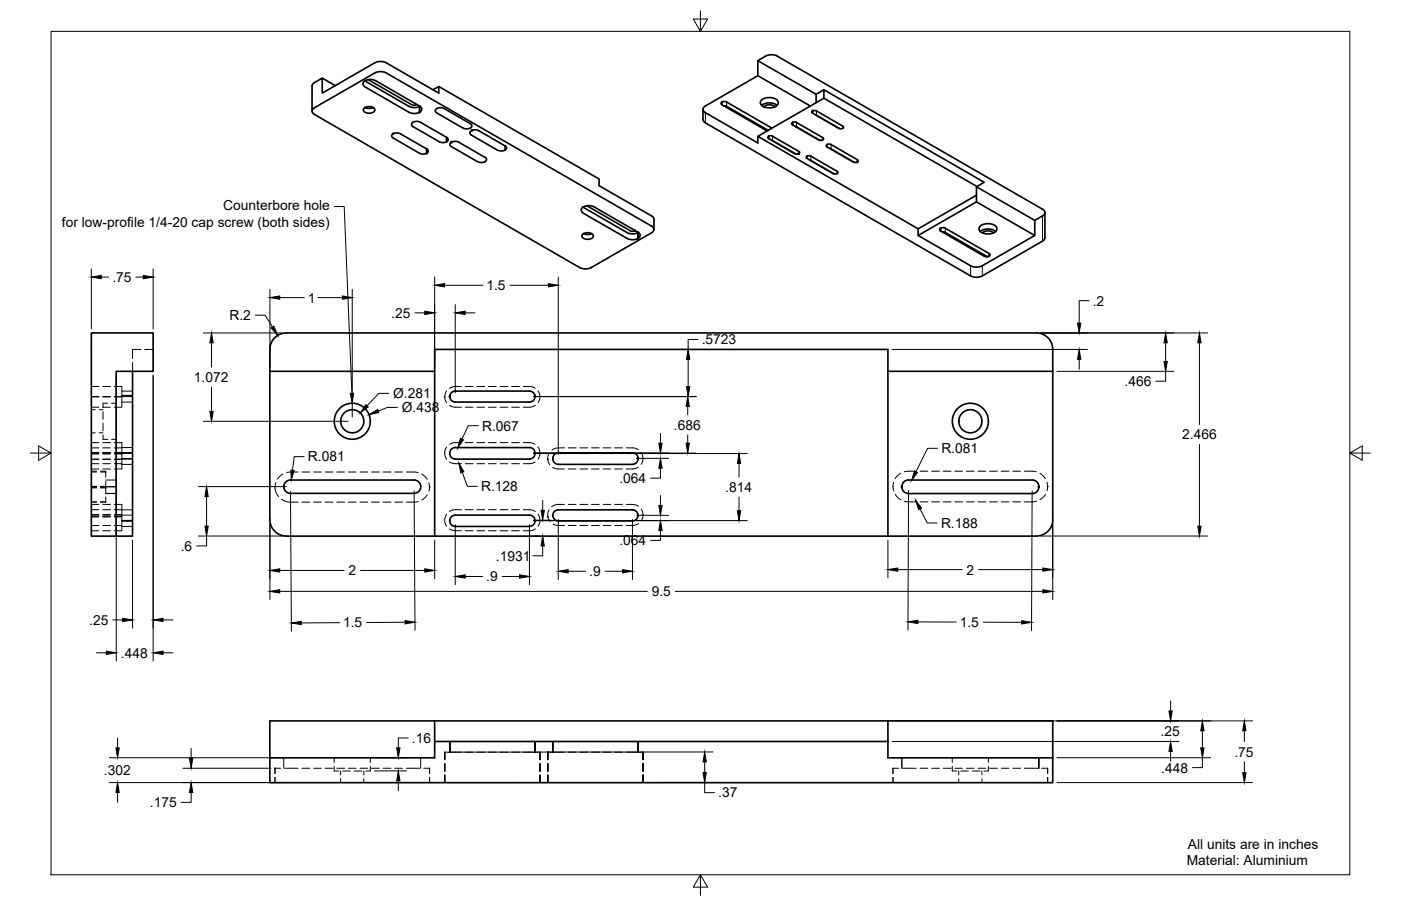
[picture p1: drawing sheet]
<svg xmlns="http://www.w3.org/2000/svg" width="432mm" height="279mm" viewBox="0 0 432 279" stroke-linecap="round" stroke-linejoin="round" font-family="sans-serif">
<!-- layer: Visible -->
<g fill="none" stroke="#000" stroke-width=".51">
<path d="M115.5 19.4l-16.2 9.3v-4.6l-2.7 1.6-.4 .8v7.8M115.5 19.4l1.8-.5 1.8 .5M119.1 19.4l16.1 9.3v-2M233.6 18.7l17.9 10.4 2.4-1.4 49.4 28.5-2.4 1.4 18 10.4M236 17.3l-2.4 1.4v4.6l-16.2 9.4a1.1 1.1 0 0 0-.7 1 1.1 1.1 0 0 0 .7 1l16.2 9.4v-2.1M236 17.3l1.8-.4 1.8 .4 81.7 47.2a1.1 1.1 0 0 1 .8 1.1 1.1 1.1 0 0 1-.8 1l-2.4 1.4v4.6M99.3 24.1l4 2.3M112.2 33.4a2.34 2.34 0 0 1 3.3 .3 1.54 1.54 0 0 1-2 1.2 1.07 1.07 0 0 1-1.2-.3 1.07 1.07 0 0 1-.1-1.2zM112.5 33.2l1 .2 1.5-.2M112.6 24.8l-.2 .1M112.6 24.8l1.6-.3 1.6 .4 13.5 7.8a1.11 1.11 0 0 1 .7 1.3 1.11 1.11 0 0 1-1.2 .8l-1.7 .2-1.1-.4M113.5 24.6l13.4 7.7 .8 .1 .8-.2"/>
<path d="M119.1 22.5l-1.8-.4-1.8 .4-18.6 10.7a1.1 1.1 0 0 0-.7 1.1 1.1 1.1 0 0 0 .7 1l82.3 47.4 1.9 .2 1.1-.4 18.6-10.7a1.1 1.1 0 0 0 .8-1.1 1.1 1.1 0 0 0-.8-1l-81.7-47.2M126 32.8l-13.5-7.8a.94 .94 0 0 0-.7 .9 .94 .94 0 0 0 .7 .9l13.5 7.8M129.3 32.8v1.8M129.4 32.8a3.6 3.6 0 0 1-3.4 0M129.6 37.7l8.1 4.7a.7 .7 0 0 1 .4 .6 .7 .7 0 0 1-.4 .7M129.6 37.7a1.78 1.78 0 0 0-2.7 .8l.4 .5 8.1 4.7 1.3 .3 .9-.3M133.5 27.7l1.7-1 49.4 28.5v2.1l16.5 9.5 .5 .8-.1 3.2M142.7 39.5a1.77 1.77 0 0 0 2.7-.8l-.4-.6-8.1-4.6a1.75 1.75 0 0 0-2.7 .8l.4 .5 8.1 4.7M216.7 33.7v3.4l.7 .8 82.3 47.4 1.9 .2 1.2-.4 18.5-10.7 .6-.5 .2-.6M222.5 31.5l-.3 .4 .3 .4 13.5 7.8M222.5 31.5h.1M222.5 31.5l.8-.2 .7 .2 13.4 7.8"/>
<path d="M223.1 32.6l.9 .2 12.8 7.4M233.6 23.3l16.2 9.4M234.7 30.9a3.8 3.8 0 0 1 5.1 .4 1.67 1.67 0 0 1-1.8 1.9 2.97 2.97 0 0 1-3.7-1.5zM234.7 32.5a4.1 4.1 0 0 1 4.8 0M235.5 33a2.45 2.45 0 0 1 3.3 0M237.5 39.3l.3 .3M244.3 37.7l-.3 .4 .2 .4 8.1 4.6h1.2M244.3 37.8v.7M244.3 37.7h1.2l8.1 4.7M245.1 39l.4 .1M245.5 39.1l7.2 4.2M250.3 34.3l.1-.1v.7l-.2-.2z"/>
<path d="M250.4 34.2v.7l8.1 4.7a.88 .88 0 0 0 1.4-.6l-.2-.1M250.4 34.2h1.3l8 4.7M251.4 35.4l.3 .1M251.5 31.7l-17.9 10.3 49.4 28.6 17.9-10.4M251.6 35.6l7.1 4.1M253.9 27.7v2.6l-2.4 1.4v-2.6M253.9 30.3l47.2 27.2M259.8 39.5h.1M123.4 41.3l8.1 4.6M123.4 41.3a1.73 1.73 0 0 0-2.7 .7l.5 .6 8.1 4.6 .8 .3 1.4-.2M131.5 45.9v1.4M131.5 45.9a.71 .71 0 0 1 .5 .7 .71 .71 0 0 1-.5 .7"/>
<path d="M137.6 42.4v1.4l.1-1.4M138.9 44l1.2-.4 1.3 .3 8.4 4.9a.98 .98 0 0 1-.2 1 .98 .98 0 0 1-1 .3l-1.4-.2-8.4-4.9a.63 .63 0 0 1 .1-1zM149.5 49.8v.1M155.7 45a.82 .82 0 0 1 .3 .9 .82 .82 0 0 1-.9 .6h-.9l-.8-.2-8.2-4.7a.86 .86 0 0 1-.3-1 .86 .86 0 0 1 1-.5l1.7 .2 8 4.7v1.3M236 40.1l.6 .2M236.9 42v.8M236.9 42h1.2l8.1 4.7 .3 .3-.3 .4M237 42l-.4 .3 .3 .4 8.1 4.7h1.2M237.8 43.2l7.5 4.3M246.2 47.4h.1M248.7 48.2h.1M248.7 48.2l-.2 .3 .2 .4 8.1 4.6"/>
<path d="M248.7 48.1l1.2 .1M249.7 49.4l.2 .1M249.9 49.5l7.1 4.1M249.9 48.2l8.1 4.6M253.5 43.1h.1M253.6 42.4l.2 .4-.2 .3M254.9 44.6h1.2M254.9 44.6l-.3 .3 .3 .4 8.1 4.7M255.7 45.8l7.7 4.3M256.1 44.6l8.1 4.6a.54 .54 0 0 1 .1 .8 .54 .54 0 0 1-.7 .1l-.6-.1M256.8 53.5h1.2M258 53.5h.1"/>
<path d="M258 52.8l.3 .4-.3 .3M300.9 57.6v4.7M179.5 72.3a2.34 2.34 0 0 1 3.4 .3 1.54 1.54 0 0 1-2.1 1.2 1.07 1.07 0 0 1-1.1-.3 1.07 1.07 0 0 1-.2-1.2zM179.7 63.9h.1M179.8 63.8h.1M179.8 65.8l13.5 7.7M179.8 63.9l13.5 7.8M179.8 63.8a1.04 1.04 0 0 0-.7 1 1.04 1.04 0 0 0 .7 .9M179.8 63.8l1.7-.4 1.7 .4M179.9 72l1.5 .3 1-.3M180.9 63.5l13.4 7.7 .7 .2 .7-.2M183.2 63.8l13.4 7.8a1.04 1.04 0 0 1 .7 1 1.04 1.04 0 0 1-.7 .9"/>
<path d="M193.3 73.5l1.7 .4 1.6-.4M193.3 71.7l1.7 .4 1.6-.4M195.7 71.1v.1M195.8 71.1l-.1 .1M196.6 71.7v1.9M196.7 71.7h-.1M283 72.6l17.9-10.3 18 10.3-16.1 9.3-1.8 .5-1.8-.5zM283 70.6v2M289.7 70.5l.7-.3 .7 .1 13.7 7.8a.57 .57 0 0 1 .3 .8 .57 .57 0 0 1-.7 .3l-1-.2-13.5-7.8-.3-.4zM289.9 70.4v.8M290.4 71.5l1 .2 12.9 7.5M302.1 69.8a3.8 3.8 0 0 1 5.1 .4 1.67 1.67 0 0 1-1.8 1.9 2.97 2.97 0 0 1-3.7-1.5z"/>
<path d="M302.1 71.4a4.1 4.1 0 0 1 4.8 0M302.8 71.8a2.45 2.45 0 0 1 3.4 0M322.1 65.6v7.7M28.2 102.7h19v11.8h-11.4v50.8h-7.6zM40.9 114.5v50.8h-5.1M83.2 107.8v52.5M83.2 114.5h50.8v-6.7h139.7v6.7h50.8M134 114.5v50.8h139.7v-50.8M319.4 102.7h-231.1a5.1 5.1 0 0 0-5.1 5M319.4 102.7a5.1 5.1 0 0 1 5.1 5M324.5 107.8v52.4a5.1 5.1 0 0 1-5.1 5.1M138.6 139.7h.1"/>
<path d="M138.6 139.6l.5-1.1 1.2-.5h22.9a1.78 1.78 0 0 1 1.7 1.8 1.78 1.78 0 0 1-1.7 1.8M138.6 139.7a1.7 1.7 0 0 0 1.7 1.9M139.1 121.1l1.2-.5h22.9a1.69 1.69 0 0 1 1.7 1.7 1.69 1.69 0 0 1-1.7 1.7h-22.9a1.69 1.69 0 0 1-1.5-1.1 1.69 1.69 0 0 1 .3-1.8zM164.8 121.9v.1M172.1 139.7h22.8M172.1 139.6a1.78 1.78 0 0 0-1.7 1.8 1.78 1.78 0 0 0 1.7 1.8M194.9 139.6a1.78 1.78 0 0 1 1.7 1.8 1.78 1.78 0 0 1-1.7 1.8M87.5 150.1h.1M88.1 148.6l1.4-.6h38.1a2.06 2.06 0 0 1 2.1 2.1 2.06 2.06 0 0 1-2.1 2h-38.1a2.06 2.06 0 0 1-1.9-1.2 2.06 2.06 0 0 1 .5-2.3zM140.3 141.6h22.9M170.9 157.7l1.2-.5h22.8a1.7 1.7 0 0 1 1.7 1.7 1.7 1.7 0 0 1-1.7 1.7h-22.8a1.7 1.7 0 0 1-1.6-1 1.7 1.7 0 0 1 .4-1.9zM172.1 143.2h22.8"/>
<path d="M278.6 148.6l.6-.4 .8-.2h38.1a2.1 2.1 0 0 1 2.1 2.1 2.1 2.1 0 0 1-2.1 2.1h-38.1a2.1 2.1 0 0 1-1.9-1.3 2.1 2.1 0 0 1 .5-2.3zM83.2 160.2a5.1 5.1 0 0 0 5.1 5.1h45.7M138.6 160.5h.1M138.6 160.5l.5-1.2 1.2-.4h22.9a1.7 1.7 0 0 1 1.7 1.7M138.6 160.5a1.7 1.7 0 0 0 1.7 1.8h22.9a1.74 1.74 0 0 0 1.7-1.7M164.9 160.6h.1M273.7 165.3h45.7M83.2 233.7v-11.4h241.3v11.4M134 222.3v11.4h-50.8v7.7h241.3v-7.7M273.7 228.7v5h50.8M273.7 222.3v6.4h-139.7"/>
<circle cx="108.6" cy="129.9" r="5.6"/>
<circle cx="108.6" cy="129.9" r="3.6"/>
<circle cx="299.1" cy="129.9" r="5.6"/>
<circle cx="299.1" cy="129.9" r="3.6"/>
</g>
<!-- layer: Hidden -->
<g fill="#000" stroke="#000" stroke-width=".31">
<circle cx="137.1" cy="122.4" r=".11"/>
<circle cx="132.4" cy="150.2" r=".11"/>
<circle cx="168.8" cy="141.6" r=".11"/>
<circle cx="168.9" cy="159.4" r=".11"/>
<circle cx="322.9" cy="150" r=".11"/>
<circle cx="84.7" cy="236.9" r=".11"/>
<circle cx="168.9" cy="232" r=".11"/>
</g>
<g fill="none" stroke="#000" stroke-width=".31">
<path d="M28.2 119.2h2.3M31.7 119.2h2.3M35.2 119.2h2.3v3.2l-2.3-.1 2.3 .1v3.2h-2.3M40.9 111.7v2.8M43.4 107.8h-2.5v2.8M44.6 107.8h2.6M142.2 119.2a5.3 5.3 0 0 0-3.7 .6M143.4 119.2h2.4M147 119.2h2.4M150.6 119.2h2.3M154.1 119.2h2.4M157.7 119.2h2.4"/>
<path d="M161.3 119.2a6 6 0 0 1 3.3 .3l.4 .2M28.2 138.1h2.3M28.2 136.5h2.3M28.2 122.3h2.3M28.2 125.6h2.3M28.2 139.9h2.3M28.2 139.6h2.3M28.2 133.5h1.2M28.2 126.3h1.2M30.5 133.5h1.2M30.5 126.3h1.2M31.7 138.1h2.3"/>
<path d="M31.7 136.5h2.3M31.7 122.3h2.3M31.7 125.6h2.3M31.7 139.9h2.3M31.7 139.6h2.3M31.7 134.1v1.4h1.5M31.7 130.5v2.4M31.7 126.9v2.4M33.2 124.4h-1.5v1.4M34.4 135.5h1.4M34.4 124.4h1.4M35.2 139.6h2.3v.3l-2.3 .1h2.3v3"/>
<path d="M35.2 136.5h2.3v3.1M35.2 138.1h2.3M35.2 139.6h2.3M37.5 139.7h3.4M37.5 139.8h3.4M37.5 121.9h3.4M37.5 124h3.4M37.5 122.3h3.4M37.5 138h3.4M37.5 120.6h3.4M137.6 120.6a2.98 2.98 0 0 0 .1 3.6M137.7 137.9a3.3 3.3 0 0 0 0 3.8"/>
<path d="M138.5 125l.4 .2a5.6 5.6 0 0 0 3.3 .4M142.2 136.5a5.5 5.5 0 0 0-3.3 .3l-.4 .2M143.4 136.5h2.4M143.4 125.6h2.4M147 136.5h2.4M147 125.6h2.4M150.6 136.5h2.3M150.6 125.6h2.3M154.1 136.5h2.4M154.1 125.6h2.4M157.7 136.5h2.4M157.7 125.6h2.4"/>
<path d="M161.3 136.5a5.8 5.8 0 0 1 3.3 .3l.3 .2M165 125l-.3 .2a5.8 5.8 0 0 1-3.4 .4M165.8 137.8a3.2 3.2 0 0 1 0 3.8M165.8 120.5l.6 1.8M166.4 122.3h.1M166.4 122.3l-.6 1.9M169.3 139.6a3.3 3.3 0 0 0 .2 3.7M174 138.1a5.5 5.5 0 0 0-3.8 .6l-.1 .1M175.2 138.1h2.3M178.7 138.1h2.4M182.3 138.1h2.4M185.9 138.1h2.4"/>
<path d="M189.4 138.1h2.4M193 138.1a5.3 5.3 0 0 1 3.7 .6M197.6 139.5a3.2 3.2 0 0 1 0 3.7M28.2 144.6h2.3M28.2 155.6h2.3M28.2 143h2.3M28.2 157.2h2.3M28.2 150h1.6M28.2 145.3h1.6M28.2 154.8h1.6M28.2 154.9h1.6M28.2 145.6h1.6"/>
<path d="M28.2 141.6h2.3M28.2 158.9h2.3M28.2 158.7h2.3M28.2 159.4h2.3M28.2 150.5h1.6M28.2 150.2h1.6M31 145.3h1.6v.3M31 150.5h1.6v1.6M31 145.6h1.6v1.6M31 154.8h1.6M31 150.2h1.6M31.7 144.6h2.3"/>
<path d="M31.7 155.6h2.3M31.7 143h2.3M31.7 157.2h2.3M31.7 141.6h2.3M31.7 158.9h2.3M31.7 158.7h2.3M31.7 159.4h2.3M32.6 153.3v1.6h-1.6M32.6 148.4v1.6h-1.6h1.6v.5M32.6 150.1h3.2M32.6 152.1h3.2M32.6 148h3.2"/>
<path d="M35.2 155.6h2.3v1.6M35.2 143h2.3M35.2 157.2h2.3M35.2 158.9h5.7M35.2 158.7h2.3M35.2 159.4h2.3M37.5 143v1.6h-2.3M37.5 157.2v6.5h-2.3M37.5 141.4h3.4h-3.4M37.5 143.2h3.4M37.5 157.2h3.4M40.9 141.6h-5.7"/>
<path d="M85 148.8a4.4 4.4 0 0 0 .9 4.4M86.7 154l1.1 .5a8.5 8.5 0 0 0 4.1 .4M87.2 146.2l-1.7 1.6M91.9 145.6l-3.6 .1M93.1 154.9h2.4M93.1 145.6h2.4M96.7 154.9h2.3M96.7 145.6h2.3M100.2 154.9h2.4M100.2 145.6h2.4M103.8 154.9h2.4M103.8 145.6h2.4"/>
<path d="M107.4 154.9h2.3M107.4 145.6h2.3M111 154.9h2.3M111 145.6h2.3M114.5 154.9h2.4M114.5 145.6h2.4M118.1 154.9h2.4M118.1 145.6h2.4M121.7 154.9h2.3M121.7 145.6h2.3M125.2 145.6l3.7 .2M128.9 154.7l-3.7 .2"/>
<path d="M130 146.2l1.7 1.6M131.7 152.6l-1.7 1.6M132.2 148.9l.2 1.3-.2 1.3M137.6 158.6a3.1 3.1 0 0 0 0 3.7M138.6 142.5l.3 .2a5.8 5.8 0 0 0 3.3 .3M142.2 157.2a5.4 5.4 0 0 0-3.7 .6M143.4 143h2.4M143.4 157.2h2.4M147 143h2.4M147 157.2h2.4M150.6 143h2.3M150.6 157.2h2.3"/>
<path d="M154.1 143h2.4M154.1 157.2h2.4M157.7 143h2.4M157.7 157.2h2.4M161.3 157.2a5.4 5.4 0 0 1 3.7 .6M165 142.5l-.4 .2a6 6 0 0 1-3.3 .3M165.8 158.6a3.2 3.2 0 0 1 0 3.7M169.2 157.2a3.1 3.1 0 0 0 .4 3.7M170.3 144.1l.3 .2a5.8 5.8 0 0 0 3.4 .3M174 155.6a5.3 5.3 0 0 0-3.9 .6l-.1 .1M175.2 144.6h2.3M175.2 155.6h2.3"/>
<path d="M178.7 144.6h2.4M178.7 155.6h2.4M182.3 144.6h2.4M182.3 155.6h2.4M185.9 144.6h2.4M185.9 155.6h2.4M189.4 144.6h2.4M189.4 155.6h2.4M193 155.6a5.3 5.3 0 0 1 3.8 .5M196.7 144.1l-.3 .2a5.6 5.6 0 0 1-3.4 .3M197.6 157l.4 .8 .2 1.1v-.2l-.1 1-.5 .9M275.2 150.1h.1"/>
<path d="M275.2 150.1l.2 1.3M275.4 148.7l-.2 1.4M275.9 152.5l.7 .9 1 .7M277.6 146l-1 .7-.7 .9M278.7 154.6l3.7 .2M282.4 145.3l-3.7 .2M283.6 145.3h2.3M283.6 154.8h2.4M287.1 145.3h2.4M287.1 154.8h2.4M290.7 145.3h2.4M290.7 154.8h2.4"/>
<path d="M294.3 145.3h2.4M294.3 154.8h2.4M297.9 145.3h2.3M297.9 154.8h2.3M301.4 145.3h2.4M301.4 154.8h2.4M305 145.3h2.4M305 154.8h2.4M308.6 145.3h2.4M308.6 154.8h2.4M312.1 145.3h2.4M312.2 154.8h2.3"/>
<path d="M315.7 145.3l3.7 .2M319.5 154.6l-3.8 .2M320.5 146l1.7 1.6M322.2 152.4l-1.7 1.7M322.7 148.7l.2 1.3-.2 1.3M28.2 162.1h2.3M28.2 163.7h2.3M31.7 162.1h2.3M31.7 163.7h2.3M35.2 162.1h2.3M37.5 160.5h3.4M37.5 160.6h3.4"/>
<path d="M37.5 162.3h3.4M138.5 163.1l.3 .2a5.8 5.8 0 0 0 3.4 .4M143.4 163.7h2.4M147 163.7h2.4M150.6 163.7h2.3M154.1 163.7h2.4M157.7 163.7h2.4M165 163.1l-.3 .2a5.8 5.8 0 0 1-3.4 .4M170.5 161.6l.1 .1a6 6 0 0 0 3.4 .4M175.2 162.1h2.3M178.7 162.1h2.4M182.3 162.1h2.4"/>
<path d="M185.9 162.1h2.4M189.5 162.1h2.3M196.8 161.4l-.4 .3a6 6 0 0 1-3.4 .4M84.8 236.9v1.6v-1.6h1.7M84.8 239.7v1.7M87.5 233.7v3.2M87.7 236.9h4.2M93.1 236.9h2.4M96.7 236.9h2.3M100.2 236.9h2.4M103 236.3v1.5h1.4M103 233.7v1.4"/>
<path d="M103.8 236.9h2.4M105 237.8v1.2M105.6 237.8h2.4M107.4 236.9h2.3M109.2 237.8h2.3M111 236.9h2.3M112.1 237.8v1.2M114.1 236.3v1.5h-1.4M114.1 233.7v1.4M114.5 236.9h2.4M118.1 236.9h2.4M121.7 236.9h2.3"/>
<path d="M125.2 236.9h4.2M129.7 233.7v3.2M130.6 236.9h1.8v1.6M132.4 239.7v1.7M137.1 235.5v2.3M137.1 239v2.4M138.6 228.7v3.3zM138.6 232v-3.3v3.3M142.2 232h-5.1v2.3M143.4 232h2.4M147 232h2.4M150.6 232h2.3"/>
<path d="M154.1 232h2.4M157.7 232h2.4M161.3 232h5.1v2.3M164.8 228.7v3.3M164.9 232v-3.3v3.3M164.9 228.7v3.3M166.4 235.5v2.3M166.4 239v2.4M168.8 235.5v2.3M168.8 239v2.4M168.9 235.5v2.3M168.9 239v2.4"/>
<path d="M170.4 228.7v3.3zM174 232h-5.1v2.3l-.1-2.3v2.3M175.2 232h2.3M178.7 232h2.4M182.3 232h2.4M185.9 232h2.4M189.5 232h2.3M193 232h5.2v2.3v-2.3M196.6 232v-3.3v3.3M196.6 228.7v3.3M198.2 235.5v2.3M198.2 239v2.4"/>
<path d="M275.2 236.9v1.6zM275.2 239.7v1.7M275.2 236.9h1.8M278 233.7v3.2M278.2 236.9h4.2M283.6 236.9h2.4M287.1 236.9h2.4M290.7 236.9h2.4M293.5 236.3v1.5h1.4M293.5 233.7v1.4M294.3 236.9h2.4M295.5 237.8v1.2"/>
<path d="M296.1 237.8h2.4M297.9 236.9h2.3M299.7 237.8h2.3M301.4 236.9h2.4M302.6 237.8v1.2M304.6 236.3v1.5h-1.4M304.6 233.7v1.4M305 236.9h2.4M308.6 236.9h2.4M312.2 236.9h2.3M315.7 236.9h4.2M320.2 236.9v-3.2v3.2"/>
<path d="M320.2 233.7v3.2M321.1 236.9h1.8v1.6M322.9 239.7v1.7M105 240.2v1.2M112.1 240.2v1.2M295.5 240.2v1.2M302.6 240.2v1.2"/>
</g>
<!-- layer: Visible -->
<g fill="#000" stroke="#000" stroke-width=".31">
<circle cx="129.3" cy="32.8" r=".24"/>
<circle cx="129.3" cy="34.6" r=".24"/>
<circle cx="250.4" cy="34.2" r=".24"/>
<circle cx="121.2" cy="41.3" r=".24"/>
<circle cx="131.5" cy="47.3" r=".24"/>
<circle cx="139.2" cy="43.8" r=".24"/>
<circle cx="145.5" cy="40.2" r=".24"/>
<circle cx="246.2" cy="47.4" r=".24"/>
<circle cx="264.2" cy="50" r=".24"/>
<circle cx="195.7" cy="71.2" r=".24"/>
<circle cx="196.6" cy="73.6" r=".24"/>
<circle cx="196.6" cy="71.7" r=".24"/>
<circle cx="289.9" cy="70.4" r=".24"/>
<circle cx="304.8" cy="79" r=".24"/>
<circle cx="138.6" cy="122.3" r=".24"/>
<circle cx="196.6" cy="141.4" r=".24"/>
<circle cx="278" cy="150.1" r=".24"/>
<circle cx="320.2" cy="150.1" r=".24"/>
</g>
<!-- layer: Visible Narrow -->
<g fill="none" stroke="#000" stroke-width=".31">
<path d="M217.4 34.9v2.8M222.5 31.5v.8M224 31.6v1.1M224.9 33.3v.4M237.4 39.3v.5M245.5 37.8v1.3M246 39.4v.1M251.6 34.3v1.2M252.1 35.9h.1M259.7 38.9v.6M238.1 42.1v1.2M238.7 43.7v.1"/>
<path d="M246.2 46.7v.6M248.7 48.2v.6M249.9 48.2v1.2M250.5 49.8v.1M253.6 42.5v.6M254.9 44.6v.7M256.1 44.6v1.2M256.7 46.2v.1M258 52.9v.6M264.2 49.3v.6M291.3 70.4v1.2M292.3 72.3v.3"/>
<path d="M304.8 78.2v.8M321.3 67v7M299.1 82.1v2.8M302.7 82.1v2.8"/>
</g>
<!-- layer: Border -->
<path d="M15.7 9.7h400.3v260.1h-400.3zM215.9 3.3v6.4l-2.2-3.8h4.4l-2.2 3.8M9.4 139.7h6.3l-3.8-2.2v4.4l3.8-2.2M416 139.7l3.8 2.2v-4.4l-3.8 2.2h6.4M215.9 269.8l2.2 3.8h-4.4l2.2-3.8v6.3" fill="none" stroke="#000" stroke-width=".31"/>
<!-- layer: Dimensions -->
<g fill="none" stroke="#000" stroke-width=".31">
<path d="M28.2 82.9v18.5M31.2 85.4h2.3M41.9 85.4h2.3M47.2 82.9v18.5M78.7 97.2h3l2.3 3.7M83.2 89.2v24M86.2 91.8h7.6M98 91.8h7.5M108.6 89.2v39.5M127.9 96.5h3M134 85.4v27.8M137 88h11.9"/>
<path d="M140.3 93.9v27.3M143.4 96.5h3M157.2 88h11.8M172.1 85.4v54.8M335.7 92.7h-3.1v6.9M35.8 115.8v88.1M47.2 115.8v88.1M62.7 102.7h24.3M65.2 105.7v7.5M65.2 119.4v7.5M209.5 107.8h1.3M212.1 110.8v8.5"/>
<path d="M215.1 104.7h-3v3.1M274.9 107.8h60.3M320.7 102.7h51.5M325.7 114.5h36.1M332.6 110.8v3.1M359.3 114.5v3.1h-3.1M359.3 105.7v5.8M369.7 105.7v25.2M62.7 129.9h44.6M119.8 121.3h-3l-3.7 3.8M122.5 125.6h-3.1l-2.8 1.2M147.4 131.3h-3.1l-1.9 4.1"/>
<path d="M164.4 122.3h50.2M164.4 139.7h50.1M164.4 139.9h65.9M203.6 133.6v3.1M212 125.3v2.6M212 134.1v2.6M288.9 138.3h-3l-3.6 7.2M369.7 137.1v25.2M61.1 150.1h27.1M63.7 153.1v9.2M89.5 151.6l.3 43.1M93.7 140.8h-3l-.6 4.2"/>
<path d="M127.6 151.3l.3 43.1M142.5 145.7l1.6 4.3h3M167.3 154.3v3.1M196.2 141.4h9.9M196.2 158.9h9.9M203.6 144.4v3h-3.1M203.6 152.8v3.1M227.8 142.9v4.2M227.8 153.3v4.2M280 151.3l-.2 43M283.6 157l2.2 4.3h3M318.1 151.4l-.2 43.1"/>
<path d="M40.9 166.6v27.1M61.1 165.3h25.9M63.7 165.3v3.1h-3.1M83.2 161.5v23.4M86.2 175.9h19.8M111.1 175.9h19.8M134 166.6v11.9M140.3 161.8v18.5M143.4 177.8h5.3M154.8 177.8h5.3M163.2 161.8v18.5M164.4 160.4h5.4"/>
<path d="M164.4 160.5h65.9M164.7 165.3h1.3M167.3 168.4v3h-3.1M172.1 160.2v18.5M175.1 176.2h5.4M186.5 176.2h5.4M194.9 160.2v18.5M203.6 163.6v3h-3.1M273.7 166.6v11.6M276.7 175.7h19.8M301.6 175.7h19.8M320.7 165.3h51.5"/>
<path d="M324.5 161.5v23.4M34.8 191.2h3M50.2 191.2h3.1M86.2 182.4h113.3M104.7 192l-11.8 .1M124.9 191.9l-11.9 .1M208.1 182.4h113.3M282.9 191.8h11.8M303.1 191.9h11.8M29.7 201.3h3.1M50.2 201.3h3.1M360.8 216.2v3.1"/>
<path d="M33.7 233.7h52.5M36.2 227.6v3M56.4 236.9h27.1M58.9 230.8v3.1M115.4 233.7h9.9M115.4 237.7h9.9M125.8 227.6h-3v3M217.2 235v3.3M219.7 231.9h-81.4M274.9 222.3h111.2M274.9 228.7h88.4M325.7 233.7h47.4"/>
<path d="M360.8 231.7v3.1M370.6 233.7v3h-3.1M370.6 225.4v5.2M383.5 225.4v3.3M383.5 234.9v3.4M33.7 241.3h53.3M36.2 244.4v3M58.9 244.4v3h-3M122.8 240.8v3M217.2 241.3v3.2h3M219.7 241.3h-81.4M325.7 241.3h60.4"/>
</g>
<g fill="#000" stroke="#000" stroke-width=".31">
<path d="M28.2 85.4l3-.5v1.1zM44.2 84.9l3 .5-3 .6zM83.2 91.8l3-.5v1zM105.5 91.3l3.1 .5-3.1 .5zM130.9 96l3.1 .5-3.1 .5zM134 88l3-.5v1zM140.3 96.5l3.1-.5v1zM169 87.5l3.1 .5-3.1 .5zM332.1 99.6h1l-.5 3.1zM65.2 102.7l.5 3h-1zM83.5 101.1l.9-.5 1.2 2.8zM211.6 119.3h1l-.5 3z"/>
<path d="M212.1 107.8l.5 3h-1zM332.6 107.8l.5 3h-1zM359.3 102.7l.5 3h-1zM358.8 111.5h1l-.5 3zM369.7 102.7l.5 3h-1zM64.7 126.9h1l-.5 3zM112.8 124.8l.7 .7-2.5 1.8zM113.7 127.9l2.7-1.6 .4 .9zM141.9 135.2l.9 .5-1.7 2.5zM203.1 136.7h1l-.5 3zM212 122.3l.5 3h-1zM211.5 136.7h1l-.5 3z"/>
<path d="M63.7 150.1l.5 3h-1zM89.7 144.9l1 .2-.9 2.9zM141.4 142.8l1.6 2.7-1 .3zM166.8 157.4h1l-.5 3zM203.6 141.4l.5 3h-1zM203.1 155.9h1l-.5 3zM227.8 139.9l.5 3h-1zM227.3 157.5h1l-.5 3zM281.8 145.3l.9 .4-1.8 2.5zM282.2 154.2l1.8 2.5-.9 .5zM63.2 162.3h1l-.5 3zM83.2 175.9l3-.5v1z"/>
<path d="M130.9 175.4l3.1 .5-3.1 .5zM140.3 177.8l3.1-.5v1zM160.1 177.3l3.1 .5-3.1 .5zM167.3 165.3l.5 3.1h-1zM172.1 176.2l3-.5v1zM191.9 175.7l3 .5-3 .5zM203.6 160.5l.5 3.1h-1zM273.7 175.7l3-.5v1zM321.4 175.2l3.1 .5-3.1 .5zM369.2 162.3h1l-.5 3zM37.8 190.7l3.1 .5-3.1 .5zM47.2 191.2l3-.5v1z"/>
<path d="M83.2 182.4l3-.5v1zM89.8 192.1l3-.5 .1 1zM124.8 191.4l3.1 .5-3 .5zM279.8 191.8l3.1-.5v1zM314.9 191.4l3 .5-3 .5zM321.4 181.9l3.1 .5-3.1 .5zM32.8 200.8l3 .5-3 .5zM47.2 201.3l3-.5v1zM360.3 219.3h1l-.5 3zM35.7 230.6h1l-.5 3.1zM58.4 233.9h1l-.5 3zM122.3 230.6h1l-.5 3.1z"/>
<path d="M217.2 231.9l.5 3.1h-1zM216.7 238.3h1l-.5 3zM360.8 228.7l.5 3h-1zM370.6 222.3l.5 3.1h-1zM370.1 230.6h1l-.5 3.1zM383.5 222.3l.5 3.1h-1zM383 238.3h1l-.5 3zM36.2 241.3l.5 3.1h-1zM58.9 241.3l.5 3.1h-1zM122.8 237.7l.5 3.1h-1z"/>
</g>
<!-- layer: Annotations -->
<path d="M107.9 121.3h1.1l-.4 3.1z" fill="#000" stroke="#000" stroke-width=".31"/>
<path d="M103 63.7h3.1l2.4 57.6" fill="none" stroke="#000" stroke-width=".31"/>
<g font-size="4.3">
<text x="68.8" y="64.8">Counterbore hole</text>
<text x="19.1" y="69.9">for low-profile 1/4-20 cap screw (both sides)</text>
<text x="34.6" y="87">.75</text>
<text x="149.9" y="89.5">1.5</text>
<text x="94.8" y="93.3">1</text>
<text x="336.8" y="94.2">.2</text>
<text x="70.7" y="98.7">R.2</text>
<text x="120.6" y="98">.25</text>
<text x="216.3" y="106.2">.5723</text>
<text x="59.8" y="117.8">1.072</text>
<text x="346.6" y="119.1">.466</text>
<text x="121.2" y="122.8">Ø.281</text>
<text x="123.8" y="127.1">Ø.438</text>
<text x="148.6" y="132.8">R.067</text>
<text x="207.7" y="132.5">.686</text>
<text x="364.4" y="135.5">2.466</text>
<text x="94.9" y="142.3">R.081</text>
<text x="290.1" y="139.7">R.081</text>
<text x="190.9" y="148.9">.064</text>
<text x="148.3" y="151.5">R.128</text>
<text x="223.5" y="151.7">.814</text>
<text x="290" y="162.8">R.188</text>
<text x="55.7" y="169.9">.6</text>
<text x="152.8" y="172.9">.1931</text>
<text x="190.9" y="168.1">.064</text>
<text x="107.4" y="177.4">2</text>
<text x="149.9" y="179.3">.9</text>
<text x="181.6" y="177.7">.9</text>
<text x="297.9" y="177.2">2</text>
<text x="200.9" y="183.9">9.5</text>
<text x="27.5" y="192.7">.25</text>
<text x="105.7" y="193.5">1.5</text>
<text x="295.8" y="193.4">1.5</text>
<text x="37.3" y="202.8">.448</text>
<text x="357.7" y="227">.25</text>
<text x="126.9" y="229.1">.16</text>
<text x="380.4" y="233.3">.75</text>
<text x="32" y="239">.302</text>
<text x="357.9" y="238.2">.448</text>
<text x="221.4" y="245.9">.37</text>
<text x="46.2" y="248.9">.175</text>
<text x="366.1" y="261.7">All units are in inches</text>
<text x="365.8" y="266.8">Material: Aluminium</text>
</g>
</svg>
